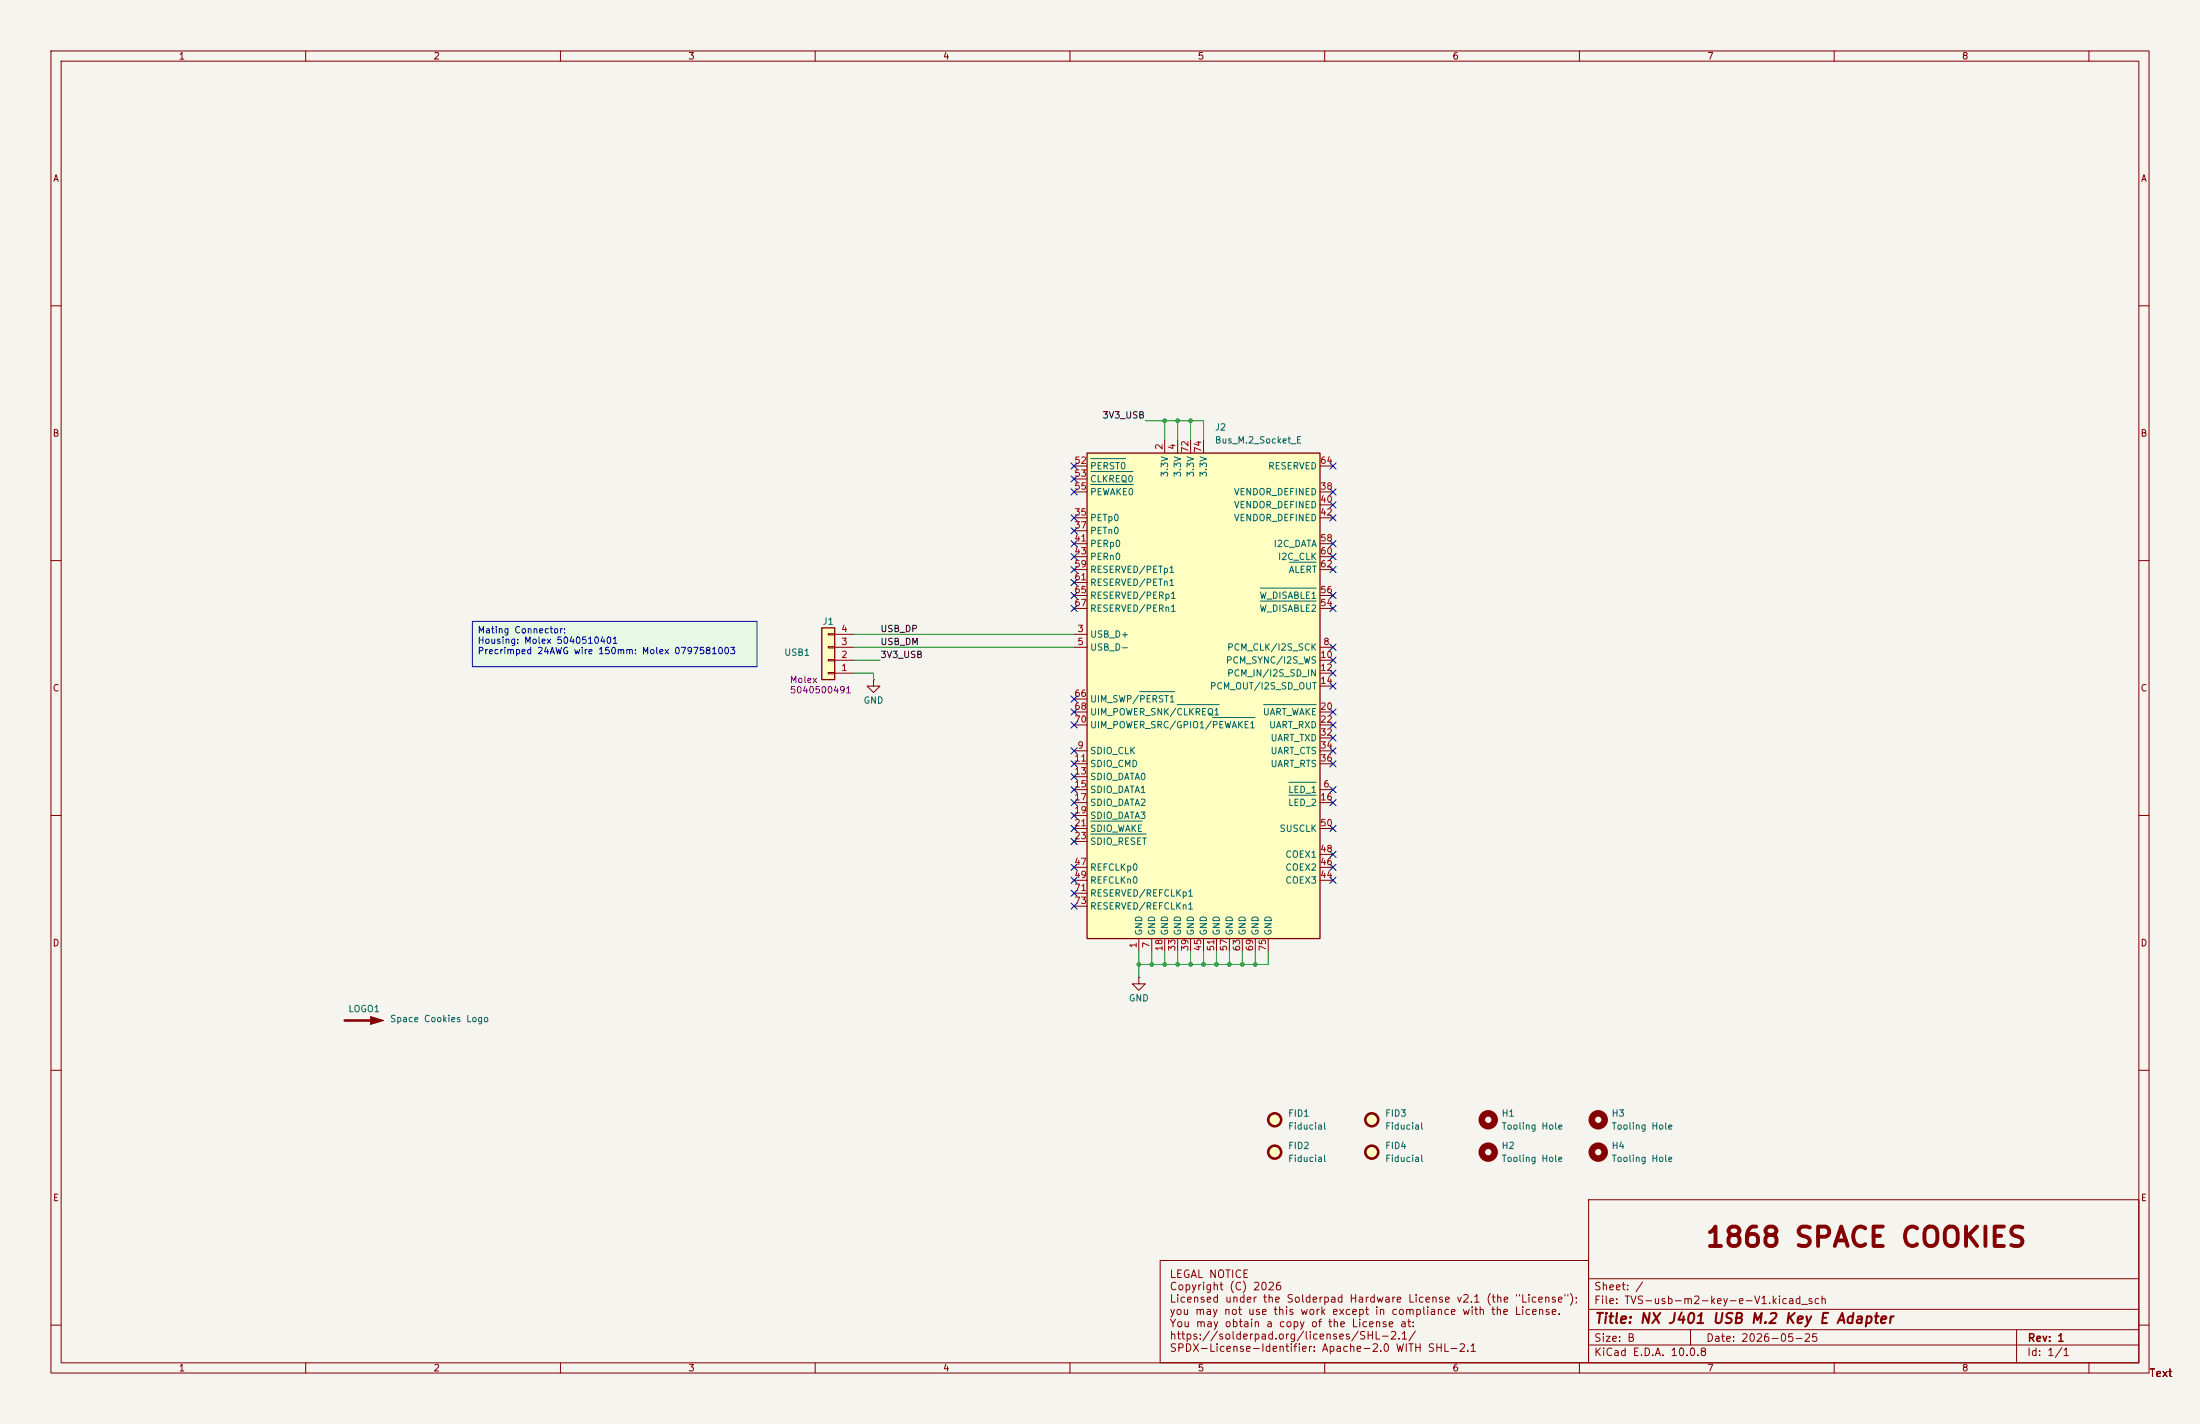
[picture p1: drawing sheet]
<svg xmlns="http://www.w3.org/2000/svg" width="432mm" height="279mm" viewBox="0 0 432 279" stroke-linecap="round" stroke-linejoin="round" font-family="sans-serif">
<path d="M0 0h431.8v279.4h-431.8z" fill="#f5f4ef" stroke="#f5f4ef" stroke-width=".2"/>
<g fill="none" stroke="#840000" stroke-width=".2">
<path d="M10 10h411.8v259.4h-411.8zM12 12h407.8v255.4h-407.8zM60 10v2M110 10v2M160 10v2M210 10v2M260 10v2M310 10v2M360 10v2M410 10v2M10 60h2M419.8 60h2"/>
<path d="M10 110h2M419.8 110h2M10 160h2M419.8 160h2M10 210h2M419.8 210h2M311.8 235.4h108v32h-108zM10 260h2M227.7 247.3h84.1v20.1h-84.1zM311.8 256.9h108M311.8 250.9h108M419.8 260h2"/>
<path d="M60 267.4v2M110 267.4v2M160 267.4v2M210 267.4v2M260 267.4v2M310 267.4v2M311.8 263.9h108M311.8 260.9h108M331.8 260.9v3M360 267.4v2M395.8 260.9v6.5M410 267.4v2"/>
</g>
<path d="M92.7 121.9h55.9v8.9h-55.9z" fill="#e5f9e5"/>
<path d="M213.4 88.9h45.7v95.3h-45.7z" fill="#ffffc2"/>
<path d="M213.4 88.9h45.7v95.3h-45.7z" fill="none" stroke="#840000" stroke-width=".25"/>
<g fill="none" stroke="#840000" stroke-width=".2">
<path d="M210.8 96.5h2.6M210.8 91.4h2.6M210.8 94h2.6M228.6 86.4v2.5M231.1 86.4v2.5M233.7 86.4v2.5M236.2 86.4v2.5M259.1 96.5h2.5M259.1 99.1h2.5M259.1 91.4h2.5M210.8 101.6h2.6M210.8 104.1h2.6"/>
<path d="M210.8 106.7h2.6M210.8 109.2h2.6M210.8 119.4h2.6M210.8 116.8h2.6M210.8 111.8h2.6M210.8 114.3h2.6M259.1 101.6h2.5M259.1 106.7h2.5M259.1 109.2h2.5M259.1 119.4h2.5M259.1 116.8h2.5M259.1 111.8h2.5"/>
<path d="M210.8 124.5h2.6M210.8 127h2.6M210.8 139.7h2.6M210.8 137.2h2.6M259.1 127h2.5M259.1 129.5h2.5M259.1 132.1h2.5M259.1 134.6h2.5M259.1 139.7h2.5M210.8 154.9h2.6M210.8 147.3h2.6M210.8 149.9h2.6"/>
<path d="M210.8 152.4h2.6M210.8 157.5h2.6M210.8 142.2h2.6M259.1 154.9h2.5M259.1 147.3h2.5M259.1 149.9h2.5M259.1 157.5h2.5M259.1 142.2h2.5M259.1 144.8h2.5M210.8 160h2.6M210.8 162.6h2.6M210.8 165.1h2.6"/>
<path d="M210.8 172.7h2.6M210.8 170.2h2.6M210.8 175.3h2.6M210.8 177.8h2.6M259.1 162.6h2.5M259.1 172.7h2.5M259.1 170.2h2.5M259.1 167.6h2.5M223.5 184.2v2.5M226.1 184.2v2.5M228.6 184.2v2.5M231.1 184.2v2.5"/>
<path d="M233.7 184.2v2.5M236.2 184.2v2.5M238.8 184.2v2.5M241.3 184.2v2.5M243.8 184.2v2.5M246.4 184.2v2.5M248.9 184.2v2.5"/>
</g>
<g fill="none" stroke="#006464" stroke-width=".2">
<path d="M214.1 90h6.8M214.1 92.5h8.3M214.1 95.1h8.3M247.4 117.9h10.9M247.4 115.4h10.9M253.1 110.3h5.2M223.7 135.7h6.8M231 138.3h8.3M248 138.3h10.3M238 140.8h8.3M253 153.5h5.3M253 156h5.3"/>
<path d="M214.1 161.1h10.1M214.1 163.7h10.9"/>
</g>
<circle cx="250.2" cy="226.1" r="1.27" fill="#ffffc2"/>
<circle cx="250.2" cy="226.1" r="1.27" fill="none" stroke="#840000" stroke-width=".51"/>
<g fill="none" stroke="#840000" stroke-width="1.3">
<circle cx="313.7" cy="219.7" r="1.27"/>
<circle cx="292.1" cy="226.1" r="1.27"/>
</g>
<circle cx="269.2" cy="226.1" r="1.27" fill="#ffffc2"/>
<circle cx="269.2" cy="226.1" r="1.27" fill="none" stroke="#840000" stroke-width=".51"/>
<circle cx="292.1" cy="219.7" r="1.27" fill="none" stroke="#840000" stroke-width="1.3"/>
<circle cx="269.2" cy="219.7" r="1.27" fill="#ffffc2"/>
<circle cx="269.2" cy="219.7" r="1.27" fill="none" stroke="#840000" stroke-width=".51"/>
<circle cx="313.7" cy="226.1" r="1.27" fill="none" stroke="#840000" stroke-width="1.3"/>
<circle cx="250.2" cy="219.7" r="1.27" fill="#ffffc2"/>
<circle cx="250.2" cy="219.7" r="1.27" fill="none" stroke="#840000" stroke-width=".51"/>
<path d="M223.5 191.8v1.2h1.3l-1.3 1.3-1.3-1.3h1.3M223.5 191.8h.1" fill="none" stroke="#840000" stroke-width=".2"/>
<path d="M161.3 123.2h2.5v10.2h-2.5z" fill="#ffffc2"/>
<path d="M161.3 123.2h2.5v10.2h-2.5z" fill="none" stroke="#840000" stroke-width=".25"/>
<path d="M162.6 132h1.2v.2h-1.2zM162.6 129.4h1.2v.3h-1.2zM162.6 126.9h1.2v.2h-1.2zM162.6 124.3h1.2v.3h-1.2zM163.8 132.1h3.8M163.8 129.5h3.8M163.8 127h3.8M163.8 124.5h3.8M171.4 133.4v1.2h1.3l-1.3 1.3-1.2-1.3h1.2M171.4 133.4h.1" fill="none" stroke="#840000" stroke-width=".2"/>
<path d="M67.7 200.2h6.3" fill="none" stroke="#840000" stroke-width=".51"/>
<path d="M72.7 199.5l2.6 .7-2.6 .8z" fill="#840000" stroke="#840000" stroke-width=".2"/>
<g fill="none" stroke="#009600" stroke-width=".2">
<path d="M224.8 82.6h11.4v3.8M228.6 82.6v3.8M231.1 82.6v3.8M233.7 82.6v3.8M167.6 124.5h43.2M167.6 132.1h3.8v1.3M167.6 129.5h5.1M167.6 127h43.2M223.5 186.7v5.1M226.1 186.7v2.5M228.6 186.7v2.5M231.1 186.7v2.5"/>
<path d="M233.7 186.7v2.5M236.2 186.7v2.5M238.8 186.7v2.5M241.3 186.7v2.5M243.8 186.7v2.5M246.4 186.7v2.5M248.9 186.7v2.5h-25.4"/>
</g>
<g fill="none" stroke="#000084" stroke-width=".2">
<path d="M210.2 93.4l1.2 1.2M210.2 95.9l1.2 1.2M210.2 90.8l1.2 1.2M211.4 93.4l-1.2 1.2M211.4 95.9l-1.2 1.2M211.4 90.8l-1.2 1.2M261 98.5l1.2 1.2M261 90.8l1.2 1.2M261 95.9l1.2 1.2M262.2 90.8l-1.2 1.2M262.2 98.5l-1.2 1.2M262.2 95.9l-1.2 1.2"/>
<path d="M210.2 101l1.2 1.2M210.2 103.5l1.2 1.2M210.2 106.1l1.2 1.2M210.2 116.2l1.2 1.2M210.2 113.7l1.2 1.2M210.2 108.6l1.2 1.2M210.2 111.2l1.2 1.2M210.2 118.8l1.2 1.2M211.4 101l-1.2 1.2M211.4 103.5l-1.2 1.2M211.4 106.1l-1.2 1.2M211.4 116.2l-1.2 1.2"/>
<path d="M211.4 113.7l-1.2 1.2M211.4 108.6l-1.2 1.2M211.4 111.2l-1.2 1.2M211.4 118.8l-1.2 1.2M261 108.6l1.2 1.2M261 116.2l1.2 1.2M261 118.8l1.2 1.2M261 101l1.2 1.2M261 106.1l1.2 1.2M261 111.2l1.2 1.2M262.2 118.8l-1.2 1.2M262.2 108.6l-1.2 1.2"/>
<path d="M262.2 106.1l-1.2 1.2M262.2 111.2l-1.2 1.2M262.2 116.2l-1.2 1.2M262.2 101l-1.2 1.2M210.2 139.1l1.2 1.2M210.2 136.6l1.2 1.2M211.4 139.1l-1.2 1.2M211.4 136.6l-1.2 1.2M261 134l1.2 1.2M261 128.9l1.2 1.2M261 126.4l1.2 1.2M261 139.1l1.2 1.2"/>
<path d="M261 131.5l1.2 1.2M262.2 134l-1.2 1.2M262.2 128.9l-1.2 1.2M262.2 126.4l-1.2 1.2M262.2 139.1l-1.2 1.2M262.2 131.5l-1.2 1.2M210.2 141.6l1.2 1.2M210.2 146.7l1.2 1.2M210.2 151.8l1.2 1.2M210.2 149.3l1.2 1.2M210.2 159.4l1.2 1.2M210.2 154.3l1.2 1.2"/>
<path d="M210.2 156.9l1.2 1.2M211.4 141.6l-1.2 1.2M211.4 146.7l-1.2 1.2M211.4 151.8l-1.2 1.2M211.4 149.3l-1.2 1.2M211.4 159.4l-1.2 1.2M211.4 154.3l-1.2 1.2M211.4 156.9l-1.2 1.2M261 141.6l1.2 1.2M261 156.9l1.2 1.2M261 154.3l1.2 1.2M261 149.3l1.2 1.2"/>
<path d="M261 146.7l1.2 1.2M261 144.2l1.2 1.2M262.2 141.6l-1.2 1.2M262.2 156.9l-1.2 1.2M262.2 154.3l-1.2 1.2M262.2 149.3l-1.2 1.2M262.2 146.7l-1.2 1.2M262.2 144.2l-1.2 1.2M210.2 174.7l1.2 1.2M210.2 172.1l1.2 1.2M210.2 177.2l1.2 1.2M210.2 164.5l1.2 1.2"/>
<path d="M210.2 169.6l1.2 1.2M210.2 162l1.2 1.2M211.4 174.7l-1.2 1.2M211.4 172.1l-1.2 1.2M211.4 177.2l-1.2 1.2M211.4 164.5l-1.2 1.2M211.4 169.6l-1.2 1.2M211.4 162l-1.2 1.2M261 162l1.2 1.2M261 172.1l1.2 1.2M261 169.6l1.2 1.2M261 167l1.2 1.2"/>
<path d="M262.2 162l-1.2 1.2M262.2 172.1l-1.2 1.2M262.2 169.6l-1.2 1.2M262.2 167l-1.2 1.2"/>
</g>
<path d="M92.7 121.9h55.9v8.9h-55.9z" fill="none" stroke="#0000c2" stroke-width=".2"/>
<g fill="#009600">
<circle cx="228.6" cy="189.2" r=".46"/>
<circle cx="231.1" cy="189.2" r=".46"/>
<circle cx="233.7" cy="189.2" r=".46"/>
<circle cx="226.1" cy="189.2" r=".46"/>
<circle cx="223.5" cy="189.2" r=".46"/>
<circle cx="238.8" cy="189.2" r=".46"/>
<circle cx="236.2" cy="189.2" r=".46"/>
<circle cx="246.4" cy="189.2" r=".46"/>
<circle cx="243.8" cy="189.2" r=".46"/>
<circle cx="241.3" cy="189.2" r=".46"/>
<circle cx="228.6" cy="82.6" r=".46"/>
<circle cx="231.1" cy="82.6" r=".46"/>
<circle cx="233.7" cy="82.6" r=".46"/>
</g>
<text font-size="3.8" fill="#840000" x="334.5" y="245.6">1868 SPACE COOKIES</text>
<text font-size="2" fill="#840000" x="312.8" y="260.2">Title: NX J401 USB M.2 Key E Adapter</text>
<g font-size="1.5" fill="#840000">
<text x="229.4" y="251.1">LEGAL NOTICE</text>
<text x="229.4" y="253.5">Copyright (C) 2026</text>
<text x="229.4" y="256">Licensed under the Solderpad Hardware License v2.1 (the &quot;License&quot;);</text>
<text x="312.8" y="256.2">File: TVS-usb-m2-key-e-V1.kicad_sch</text>
<text x="312.8" y="253.5">Sheet: /</text>
<text x="229.4" y="258.4">you may not use this work except in compliance with the License.</text>
<text x="229.4" y="260.8">You may obtain a copy of the License at:</text>
<text x="229.4" y="263.2">https://solderpad.org/licenses/SHL-2.1/</text>
<text x="312.8" y="263.6">Size: B</text>
<text x="334.8" y="263.6">Date: 2026-05-25</text>
<text x="397.8" y="263.6">Rev: 1</text>
<text x="229.4" y="265.6">SPDX-License-Identifier: Apache-2.0 WITH SHL-2.1</text>
<text x="312.8" y="266.4">KiCad E.D.A. 10.0.8</text>
<text x="397.8" y="266.4">Id: 1/1</text>
<text x="421.8" y="270.5">Text</text>
</g>
<g font-size="1.3" fill="#840000">
<text x="35" y="12">1</text>
<text x="85" y="12">2</text>
<text x="135" y="12">3</text>
<text x="185" y="12">4</text>
<text x="235" y="12">5</text>
<text x="285" y="12">6</text>
<text x="335" y="12">7</text>
<text x="385" y="12">8</text>
<text x="10.3" y="36">A</text>
<text x="420.1" y="36">A</text>
<text x="10.2" y="86">B</text>
<text x="420" y="86">B</text>
<text x="10.2" y="136">C</text>
<text x="420" y="136">C</text>
<text x="10.2" y="186">D</text>
<text x="420" y="186">D</text>
<text x="10.3" y="236">E</text>
<text x="420.1" y="236">E</text>
<text x="35" y="269.4">1</text>
<text x="85" y="269.4">2</text>
<text x="135" y="269.4">3</text>
<text x="185" y="269.4">4</text>
<text x="235" y="269.4">5</text>
<text x="285" y="269.4">6</text>
<text x="335" y="269.4">7</text>
<text x="385" y="269.4">8</text>
</g>
<g font-size="1.3" fill="#0f0f0f">
<text x="216.3" y="82.4">3V3_USB</text>
<text x="172.7" y="124.3">USB_DP</text>
<text x="172.7" y="129.4">3V3_USB</text>
<text x="172.7" y="126.9">USB_DM</text>
</g>
<g font-size="1.3" fill="#a90000">
<text x="228.5" y="88.4" transform="rotate(-90 228.5 88.4)">2</text>
<text x="231" y="88.4" transform="rotate(-90 231 88.4)">4</text>
<text x="233.5" y="89" transform="rotate(-90 233.5 89)">72</text>
<text x="236.1" y="89" transform="rotate(-90 236.1 89)">74</text>
<text x="210.8" y="91.3">52</text>
<text x="210.8" y="93.8">53</text>
<text x="259" y="91.3">64</text>
<text x="210.8" y="101.5">35</text>
<text x="210.8" y="96.4">55</text>
<text x="259" y="96.4">38</text>
<text x="259" y="98.9">40</text>
<text x="259" y="101.5">42</text>
<text x="210.8" y="104">37</text>
<text x="210.8" y="106.5">41</text>
<text x="259" y="106.5">58</text>
<text x="210.8" y="109.1">43</text>
<text x="210.8" y="111.6">59</text>
<text x="259" y="109.1">60</text>
<text x="259" y="111.6">62</text>
<text x="210.8" y="114.2">61</text>
<text x="210.8" y="116.7">65</text>
<text x="210.8" y="119.2">67</text>
<text x="259" y="119.2">54</text>
<text x="259" y="116.7">56</text>
<text x="165" y="124.3">4</text>
<text x="211.4" y="124.3">3</text>
<text x="165" y="131.9">1</text>
<text x="165" y="129.4">2</text>
<text x="165" y="126.9">3</text>
<text x="211.4" y="126.9">5</text>
<text x="259" y="129.4">10</text>
<text x="259" y="131.9">12</text>
<text x="259.6" y="126.9">8</text>
<text x="210.8" y="137">66</text>
<text x="259" y="134.5">14</text>
<text x="210.8" y="139.6">68</text>
<text x="210.8" y="142.1">70</text>
<text x="259" y="139.6">20</text>
<text x="259" y="142.1">22</text>
<text x="210.8" y="149.7">11</text>
<text x="211.4" y="147.2">9</text>
<text x="259" y="144.6">32</text>
<text x="259" y="147.2">34</text>
<text x="259" y="149.7">36</text>
<text x="210.8" y="152.3">13</text>
<text x="210.8" y="154.8">15</text>
<text x="259.6" y="154.8">6</text>
<text x="210.8" y="157.3">17</text>
<text x="210.8" y="159.9">19</text>
<text x="259" y="157.3">16</text>
<text x="210.8" y="162.4">21</text>
<text x="210.8" y="165">23</text>
<text x="259" y="167.5">48</text>
<text x="259" y="162.4">50</text>
<text x="210.8" y="170">47</text>
<text x="210.8" y="172.6">49</text>
<text x="259" y="172.6">44</text>
<text x="259" y="170">46</text>
<text x="210.8" y="175.1">71</text>
<text x="210.8" y="177.7">73</text>
<text x="223.4" y="186.2" transform="rotate(-90 223.4 186.2)">1</text>
<text x="225.9" y="186.2" transform="rotate(-90 225.9 186.2)">7</text>
<text x="228.5" y="186.8" transform="rotate(-90 228.5 186.8)">18</text>
<text x="231" y="186.8" transform="rotate(-90 231 186.8)">33</text>
<text x="233.5" y="186.8" transform="rotate(-90 233.5 186.8)">39</text>
<text x="236.1" y="186.8" transform="rotate(-90 236.1 186.8)">45</text>
<text x="238.6" y="186.8" transform="rotate(-90 238.6 186.8)">51</text>
<text x="241.2" y="186.8" transform="rotate(-90 241.2 186.8)">57</text>
<text x="243.7" y="186.8" transform="rotate(-90 243.7 186.8)">63</text>
<text x="246.2" y="186.8" transform="rotate(-90 246.2 186.8)">69</text>
<text x="248.8" y="186.8" transform="rotate(-90 248.8 186.8)">75</text>
</g>
<g font-size="1.3" fill="#006464">
<text x="238.3" y="84.8">J2</text>
<text x="238.3" y="87.3">Bus_M.2_Socket_E</text>
<text x="213.8" y="92.4">PERST0</text>
<text x="213.8" y="94.9">CLKREQ0</text>
<text x="229.6" y="93.7" transform="rotate(-90 229.6 93.7)">3.3V</text>
<text x="232.1" y="93.7" transform="rotate(-90 232.1 93.7)">3.3V</text>
<text x="234.6" y="93.7" transform="rotate(-90 234.6 93.7)">3.3V</text>
<text x="237.2" y="93.7" transform="rotate(-90 237.2 93.7)">3.3V</text>
<text x="248.8" y="92.4">RESERVED</text>
<text x="213.8" y="97.5">PEWAKE0</text>
<text x="242.1" y="97.5">VENDOR_DEFINED</text>
<text x="242.1" y="100">VENDOR_DEFINED</text>
<text x="213.8" y="102.6">PETp0</text>
<text x="213.8" y="105.1">PETn0</text>
<text x="213.8" y="107.6">PERp0</text>
<text x="242.1" y="102.6">VENDOR_DEFINED</text>
<text x="249.9" y="107.6">I2C_DATA</text>
<text x="213.8" y="110.2">PERn0</text>
<text x="213.8" y="112.7">RESERVED/PETp1</text>
<text x="250.7" y="110.2">I2C_CLK</text>
<text x="252.8" y="112.7">ALERT</text>
<text x="213.8" y="115.3">RESERVED/PETn1</text>
<text x="213.8" y="117.8">RESERVED/PERp1</text>
<text x="247.1" y="117.8">W_DISABLE1</text>
<text x="161.3" y="122.9">J1</text>
<text x="213.8" y="125.4">USB_D+</text>
<text x="213.8" y="120.3">RESERVED/PERn1</text>
<text x="247.1" y="120.3">W_DISABLE2</text>
<text x="153.8" y="129">USB1</text>
<text x="213.8" y="128">USB_D-</text>
<text x="240.5" y="130.5">PCM_SYNC/I2S_WS</text>
<text x="240.7" y="128">PCM_CLK/I2S_SCK</text>
<text x="237.4" y="135.6">PCM_OUT/I2S_SD_OUT</text>
<text x="240.7" y="133">PCM_IN/I2S_SD_IN</text>
<text x="169.4" y="138.4">GND</text>
<text x="213.8" y="138.1">UIM_SWP/PERST1</text>
<text x="213.8" y="140.7">UIM_POWER_SNK/CLKREQ1</text>
<text x="213.8" y="143.2">UIM_POWER_SRC/GPIO1/PEWAKE1</text>
<text x="247.8" y="140.7">UART_WAKE</text>
<text x="249" y="143.2">UART_RXD</text>
<text x="213.8" y="148.3">SDIO_CLK</text>
<text x="249.3" y="145.7">UART_TXD</text>
<text x="249.3" y="148.3">UART_CTS</text>
<text x="213.8" y="150.8">SDIO_CMD</text>
<text x="213.8" y="153.4">SDIO_DATA0</text>
<text x="213.8" y="155.9">SDIO_DATA1</text>
<text x="249.3" y="150.8">UART_RTS</text>
<text x="252.7" y="155.9">LED_1</text>
<text x="213.8" y="158.4">SDIO_DATA2</text>
<text x="213.8" y="161">SDIO_DATA3</text>
<text x="252.7" y="158.4">LED_2</text>
<text x="213.8" y="163.5">SDIO_WAKE</text>
<text x="213.8" y="166.1">SDIO_RESET</text>
<text x="251" y="163.5">SUSCLK</text>
<text x="213.8" y="171.1">REFCLKp0</text>
<text x="213.8" y="173.7">REFCLKn0</text>
<text x="252.2" y="173.7">COEX3</text>
<text x="252.2" y="171.1">COEX2</text>
<text x="252.2" y="168.6">COEX1</text>
<text x="213.8" y="176.2">RESERVED/REFCLKp1</text>
<text x="213.8" y="178.8">RESERVED/REFCLKn1</text>
<text x="224.5" y="183.7" transform="rotate(-90 224.5 183.7)">GND</text>
<text x="227" y="183.7" transform="rotate(-90 227 183.7)">GND</text>
<text x="229.6" y="183.7" transform="rotate(-90 229.6 183.7)">GND</text>
<text x="232.1" y="183.7" transform="rotate(-90 232.1 183.7)">GND</text>
<text x="234.6" y="183.7" transform="rotate(-90 234.6 183.7)">GND</text>
<text x="237.2" y="183.7" transform="rotate(-90 237.2 183.7)">GND</text>
<text x="239.7" y="183.7" transform="rotate(-90 239.7 183.7)">GND</text>
<text x="242.3" y="183.7" transform="rotate(-90 242.3 183.7)">GND</text>
<text x="244.8" y="183.7" transform="rotate(-90 244.8 183.7)">GND</text>
<text x="247.3" y="183.7" transform="rotate(-90 247.3 183.7)">GND</text>
<text x="249.9" y="183.7" transform="rotate(-90 249.9 183.7)">GND</text>
<text x="221.5" y="196.8">GND</text>
<text x="68.3" y="198.9">LOGO1</text>
<text x="76.4" y="200.9">Space Cookies Logo</text>
<text x="252.7" y="219.4">FID1</text>
<text x="252.7" y="221.9">Fiducial</text>
<text x="271.8" y="219.4">FID3</text>
<text x="271.8" y="221.9">Fiducial</text>
<text x="294.6" y="219.4">H1</text>
<text x="294.6" y="221.9">Tooling Hole</text>
<text x="316.2" y="219.4">H3</text>
<text x="316.2" y="221.9">Tooling Hole</text>
<text x="252.7" y="225.8">FID2</text>
<text x="271.8" y="225.8">FID4</text>
<text x="294.6" y="225.8">H2</text>
<text x="316.2" y="225.8">H4</text>
<text x="252.7" y="228.3">Fiducial</text>
<text x="271.8" y="228.3">Fiducial</text>
<text x="294.6" y="228.3">Tooling Hole</text>
<text x="316.2" y="228.3">Tooling Hole</text>
</g>
<g font-size="1.3" fill="#0000c2">
<text x="93.6" y="124.6">Mating Connector:</text>
<text x="93.6" y="126.6">Housing: Molex 5040510401</text>
<text x="93.6" y="128.7">Precrimped 24AWG wire 150mm: Molex 0797581003</text>
</g>
<g font-size="1.3" fill="#840084">
<text x="154.9" y="134.3">Molex</text>
<text x="154.9" y="136.3">5040500491</text>
</g>
</svg>
